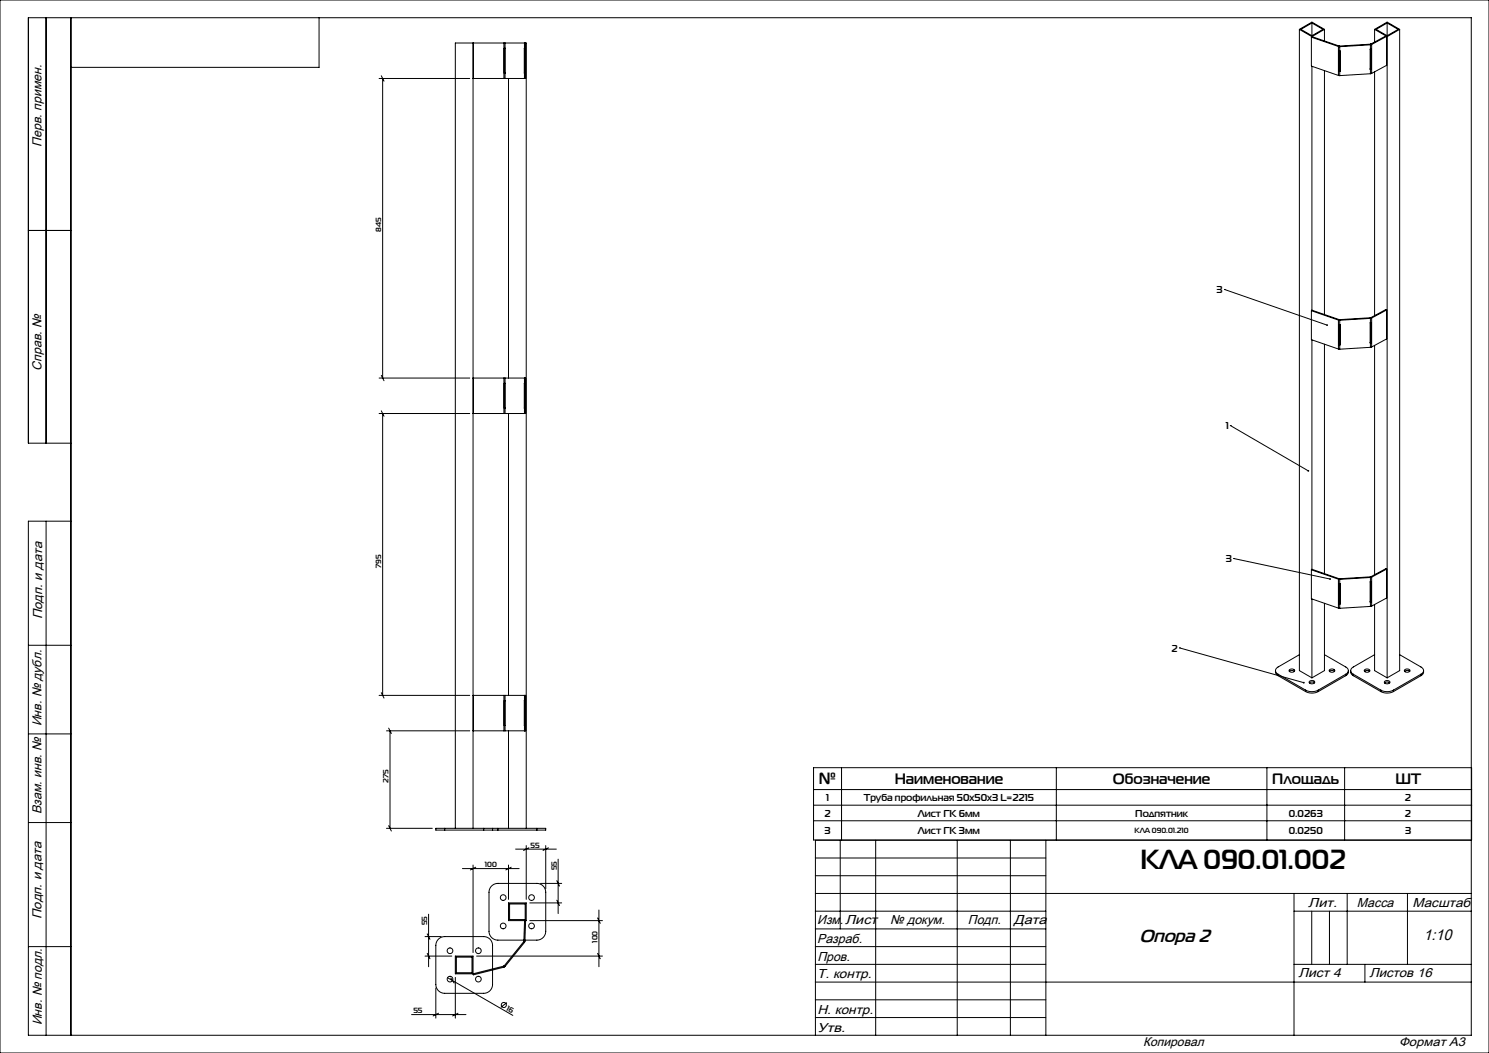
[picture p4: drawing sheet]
<svg xmlns="http://www.w3.org/2000/svg" width="420mm" height="297mm" viewBox="0 0 420 297" stroke-linecap="round" stroke-linejoin="round" font-family="sans-serif">
<g fill="none" stroke="#000" stroke-width=".28">
<path d="M0 0h420v297h-420zM13 5v120M20 5v287M90 5v14h-70M133.4 12.1v221.5M133.5 12.1v10M142.1 12.1h.4M142.1 12.1v10M142.1 12.1h-13.7v221.5M142.3 13.6v7M142.5 13.6h-.3v7h.3M142.5 12.1h5.4"/>
<path d="M142.5 12.1v1.5M142.5 13.6v7M147.9 12.1h.2M147.9 13.6v7M147.9 12.1v1.5M148.1 12.1h.3v221.5M148.1 12.1v10M148.3 12.1v10h-.2M366.5 8.3l3.6-2.1 3.5 2.1M366.5 8.3l3.6 2M366.5 8.3v180.8l3.6 2.1M369.9 10.5l7.6 2.6"/>
<path d="M369.9 10.5v8.1l7.6 2.7M370.1 10.3l-.2 .2M370.1 10.3l7.6 2.7M370.1 6.5l3.1 1.8-3.1 1.8M370.1 6.5l-3.2 1.8 3.2 1.8M370.1 6.5v3.6M370.1 10.3h.1M370.1 18.7v68.8M373.6 8.3l-3.5 2M373.6 8.3v3.3M373.6 19.9v68.8M377.5 13.1l.4 .1"/>
<path d="M377.5 13.1v8.2M377.7 13h.2M377.7 13l-.2 .1M377.7 19.9l.3 .2M377.7 19.9l-.1 .2M377.7 14.4v5.5M377.9 13v.2M377.9 14.4h-.3v5.7M377.9 14.4l.1 5.7M377.9 13.2v1.2M386.5 12.5l-8.6 .5M386.5 12.5l.1 .1"/>
<path d="M386.6 13.9l.2-.1v5.7M386.6 13.9v5.7M386.6 12.6l-8.7 .6M386.6 12.6v1.3M386.6 19.6v1.2M386.6 19.4h-.1M386.6 19.4l.2 .1M386.6 13.8v5.6M386.7 12.4l-.2 .1M386.7 12.4l.2 .1M386.8 19.5l-.2 .1M386.9 12.5l-.3 .1"/>
<path d="M386.9 12.5v8.2M387.7 8.3l3.6-2.1 3.5 2.1M387.7 8.3l3.6 2M387.7 8.3v3.6M391.1 10.3l-4.2 2.2M391.1 10.3v8.1l-4.2 2.3M391.1 10.3l-.2-.2-4.2 2.3M391.3 6.5l-3.1 1.8 3.1 1.8M391.3 6.5l3.1 1.8-3.1 1.8M391.3 6.5v3.6M391.3 10.3v180.9M394.8 8.3l-3.5 2"/>
<path d="M394.8 8.3v180.8l-3.5 2.1M106.9 22.1h25.6M107.6 21.4l.7 1.5M107.9 22.1v84.5M133.4 22.1h8.7M142.1 22.1h.4M142.5 22.1h5.4M142.5 20.6v1.5M143.4 22.1v84.5M147.9 22.1h.2M147.9 20.6v1.5M377.5 21.3h.4"/>
<path d="M377.6 20.1h.3M377.9 20.1v1.2M378 20.1h-.1M386.6 20.8l-8.7 .5M386.9 20.7l-.3 .1M387.7 20.3v68.7M8 65h12M345.4 81.6h.1M345.4 81.6l28.9 10.1M369.9 87.6v8.2l7.6 2.6M369.9 87.6l7.6 2.7M370.1 87.5l-.2 .1"/>
<path d="M370.1 87.5l7.6 2.6M370.1 95.9v64.7M373.6 97.1v64.7M377.5 90.3h.4M377.5 98.4l.4 .1M377.5 90.3v8.1M377.6 97.2l.3 .1M377.7 90.1l.2 .1M377.7 90.1l-.2 .2M377.7 97.1l.3 .2M377.7 91.5v5.6M377.7 97.1l-.1 .1"/>
<path d="M377.9 90.2v.1M377.9 91.6l-.3-.1v5.7M377.9 91.6l.1 5.7M377.9 90.3v1.3M377.9 97.3v1.2M378 97.3h-.1M386.5 89.6l-8.6 .6M386.5 89.6l.1 .2M386.6 91h.2v5.7M386.6 89.8v1.2M386.6 96.7v1.3M386.6 91v5.7"/>
<path d="M386.6 89.8l-8.7 .5M386.6 98l-8.7 .5M386.6 96.5l-.1 .1M386.6 91v5.5M386.6 96.5l.2 .2M386.7 89.6h-.2M386.7 89.6l.2 .1M386.8 96.7h-.2M386.9 89.7l-.3 .1M386.9 97.9l-.3 .1M386.9 89.7v8.2M387.7 97.4v64.7"/>
<path d="M391.1 87.4v8.2l-4.2 2.3M391.1 87.4l-4.2 2.3M391.1 87.4l-.2-.1-4.2 2.3M106.9 106.6h25.6M106.9 116.6h25.6M107.6 115.9l.7 1.5M107.6 105.9l.7 1.5M107.9 116.6v79.5M133.4 106.6h8.7M133.4 116.6h8.7M133.5 106.6v10M142.1 116.6h.4"/>
<path d="M142.1 106.6h.4M142.1 106.6v10M142.3 108.1v7M142.5 108.1h-.3v7h.3M142.5 106.6v1.5M142.5 115.1v1.5M142.5 108.1v7M142.5 106.6h5.4M142.5 116.6h5.4M143.4 116.6v79.5M147.9 116.6h.2M147.9 106.6h.2"/>
<path d="M147.9 108.1v7M147.9 106.6v1.5M147.9 115.1v1.5M148.1 106.6v10M148.1 106.6h.2v10h-.2M20 125h-12v-120h407v287h-407v-145h12M347 120h.1M347 120l22 12.8M13 147v145M348 157.5h.1M348 157.5l27.2 5.8M369.9 160.7v8.2l7.6 2.6"/>
<path d="M369.9 160.7l7.6 2.7M370.1 160.6l-.2 .1M370.1 160.6l7.6 2.6M370.1 168.9v22.3M373.6 170.2v18.9l-3.5 2.1M377.5 163.4h.4M377.5 171.5l.4 .1M377.5 163.4v8.1M377.6 170.3h.3M377.7 163.2h.2M377.7 163.2l-.2 .2M377.7 170.2l.3 .1"/>
<path d="M377.7 164.6v5.6M377.7 170.2l-.1 .1M377.9 163.2v.2M377.9 164.6h-.3v5.7M377.9 164.6l.1 5.7M377.9 163.4v1.2M377.9 170.3v1.3M378 170.3h-.1M386.5 162.7l-8.6 .5M386.5 162.7l.1 .2M386.6 164.1h.2v5.7M386.6 162.9v1.2"/>
<path d="M386.6 169.8v1.2M386.6 164.1v5.7M386.6 162.9l-8.7 .5M386.6 171l-8.7 .6M386.6 169.6l-.1 .1M386.6 164.1v5.5M386.6 169.6l.2 .2M386.7 162.7h-.2M386.7 162.7l.2 .1M386.8 169.8h-.2M386.9 162.8l-.3 .1M386.9 171h-.3"/>
<path d="M386.9 162.8v8.2M387.7 170.5v18.6l3.6 2.1M391.1 160.5v8.2l-4.2 2.3M391.1 160.5l-4.2 2.3M391.1 160.5l-.2-.1-4.2 2.3M8 182h12M106.9 196.1h25.6M107.6 195.4l.7 1.5M133.4 196.1h8.7M133.5 196.1v10M142.1 196.1h.4M142.1 196.1v10"/>
<path d="M142.3 197.6v7M142.5 197.6h-.3v7h.3M142.5 196.1v1.5M142.5 197.6v7M142.5 196.1h5.4M147.9 196.1h.2M147.9 197.6v7M147.9 196.1v1.5M148.1 196.1v10M148.1 196.1h.2v10h-.2M332.7 182.7h.1M332.7 182.7l35.1 9.9"/>
<path d="M359.8 189.1a1.29 1.29 0 0 0 .7 1.5M360.5 190.2l7.8 4.5M360.5 190.2v.4M360.5 190.6l7.8 4.5M363.7 189.4l.7-.3 .7 .3M363.7 188.9l.8-.2a.52 .52 0 0 1 .7 .6 .52 .52 0 0 1-.8 .3 .49 .49 0 0 1-.6-.1 .49 .49 0 0 1-.1-.6zM366.5 184.7l-6 3.4a1.08 1.08 0 0 0-.7 1 1.08 1.08 0 0 0 .7 1.1M368.3 194.7l1.6 .4 1.9-.4M368.3 195.1l1.6 .4 1.9-.4M368.3 194.7v.4M369.3 192.6l.8-.2 .7 .2M369.4 192.1l.8-.1a.52 .52 0 0 1 .6 .5 .52 .52 0 0 1-.8 .4 .49 .49 0 0 1-.6-.1 .49 .49 0 0 1 0-.7z"/>
<path d="M371.8 194.7v.4M373.6 184.7l6 3.4a1.08 1.08 0 0 1 .7 1 1.08 1.08 0 0 1-.7 1.1M375 189.4l.7-.3 .7 .3M375.1 188.9l.7-.2a.52 .52 0 0 1 .7 .6 .52 .52 0 0 1-.8 .3 .49 .49 0 0 1-.6-.1 .49 .49 0 0 1 0-.6zM379.6 190.2l-7.8 4.5M379.6 190.2v.4M379.6 190.6l-7.8 4.5M380.3 189.1a1.29 1.29 0 0 1-.7 1.5M381 189.1a1.29 1.29 0 0 0 .7 1.5M381.7 190.2l7.8 4.5M381.7 190.2v.4M381.7 190.6l7.8 4.5"/>
<path d="M384.9 189.4l.6-.3 .8 .3M384.9 188.9l.7-.2a.52 .52 0 0 1 .8 .4 .52 .52 0 0 1-.7 .5h-.2a.49 .49 0 0 1-.5-.1 .49 .49 0 0 1-.1-.6zM387.7 184.7l-6 3.4a1.08 1.08 0 0 0-.7 1 1.08 1.08 0 0 0 .7 1.1M389.5 194.7l1.6 .4 1.9-.4M389.5 195.1l1.6 .4 1.9-.4M389.5 194.7v.4M390.5 192.6l.7-.2 .8 .2M390.6 192.2l.7-.2a.52 .52 0 0 1 .8 .4 .52 .52 0 0 1-.8 .5h-.1a.49 .49 0 0 1-.6-.2 .49 .49 0 0 1 0-.5zM393 194.7v.4M394.8 184.7l6 3.4a1.08 1.08 0 0 1 .7 1 1.08 1.08 0 0 1-.7 1.1M396.2 189.4l.7-.3 .7 .3M396.2 188.9l.7-.2a.52 .52 0 0 1 .8 .4 .52 .52 0 0 1-.7 .5h-.2a.49 .49 0 0 1-.5-.1 .49 .49 0 0 1-.1-.6z"/>
<path d="M400.8 190.2l-7.8 4.5M400.8 190.2v.4M400.8 190.6l-7.8 4.5M401.5 189.1a1.29 1.29 0 0 1-.7 1.5M8 207h12M109 206.1h23.5M109.6 205.4l.8 1.5M110 206.1v27.5M133.4 206.1h8.7M142.1 206.1h.4M142.5 204.6v1.5M142.5 206.1h5.4"/>
<path d="M143.4 206.1v27.5M147.9 206.1h.2M147.9 204.6v1.5M229.5 216.5h185.6v20.4h-185.6zM237.4 216.5v20.4M298 216.5v20.4M357.4 216.5v20.4M379.3 216.5v20.4M8 232h12M109 233.6h12.9M109.6 232.9l.8 1.5M125.4 233.6h-2.5v.5h2.5"/>
<path d="M125.4 234.1h11M125.4 233.6h11M125.4 233.6v.5M136.4 233.6h2.5M136.4 234.1h2.5M136.4 233.6v.5M138.9 234.1h1.5M138.9 233.6h1.5M138.9 233.6v.5M140.4 234.1h11M140.4 233.6v.5M140.4 233.6h11"/>
<path d="M145.4 239.5h11.5M148.4 238.5v15.2M149.2 239.1l-1.5 .8M151.4 233.6h2.5v.5h-2.5M151.4 233.6v.5M153.9 238.5v12.2M154.7 239.1l-1.5 .8M229.5 222.7h185.6M229.5 227.1h185.6M229.5 231.5h185.6M237 237v25M247 237v55"/>
<path d="M270 237v55M285 237v55M295 237v55M415 237h-185v55M120.9 257.9v14.8M130.4 245h16M133.4 244v24.7M134.2 244.6l-1.5 .8M143.4 244v9.7M143.4 254.7h5v5h-5zM143.7 255h4.4v4.4h-4.4zM144.2 244.6l-1.5 .8"/>
<path d="M149.4 254.7h9M149.4 259.7h20.5M152.4 249.2h6M157.1 248.4l.7 1.5M157.1 253.9l.7 1.5M157.4 242.3v15.4M168.6 258.9l.7 1.5M168.9 256.7v16M230 242h65M230 247h65M230 252h185M230 257h65"/>
<path d="M365 252v40M365 257h50M370 257v15M375 257v15M380 252v20M397 252v20M8 267h12M119.9 264.2h4.5M119.9 269.7h7.5M120.5 263.4l.8 1.5M120.5 268.9l.8 1.5M122.9 278.7v8.5"/>
<path d="M126.2 275.8l18.5 10.6M127.2 275.9l.9 1.4M128.4 269.7h5v5h-5zM128.4 275.7v11.5M128.7 270h4.4v4.4h-4.4zM134.4 269.7h35.5M138.9 273.3v-6.6a2.5 2.5 0 0 0-2.5-2.5h-11a2.5 2.5 0 0 0-2.5 2.5v11a2.5 2.5 0 0 0 2.5 2.5h11a2.5 2.5 0 0 0 2.5-2.5v-4.1M142.1 272.5v.3M142.1 272.5l-8.7 2.2M142.1 272.8l-8.6 2.2-.1-.3M142.2 272.4l-.1 .1M142.2 272.4l.3 .2"/>
<path d="M142.5 272.6l-.4 .2M147.7 265.6l.2 .2M147.7 265.6l-5.5 6.8M147.8 265.5l-.1 .1M147.8 265.5h.3M147.8 265.5l.2-5.8h.3l-.2 5.8M147.8 265.2h-7.4a2.5 2.5 0 0 1-2.5-2.5v-11a2.5 2.5 0 0 1 2.5-2.5h11a2.5 2.5 0 0 1 2.5 2.5v11a2.5 2.5 0 0 1-2.5 2.5h-3.3M147.9 265.8l-5.4 6.8M148.1 265.5l-.2 .3M168.6 268.9l.7 1.5M230 267h65M230 272h65"/>
<path d="M230 277h185M230 262h65M365 272h50M385 272v5M116.1 286.2h15.3M123.7 285.8l-1.5 .7M129.2 285.8l-1.5 .7M143 282.8l-1.8 1.3M230 282h65M230 287h65"/>
<circle cx="141.9" cy="253.2" r=".8"/>
<circle cx="149.9" cy="253.2" r=".8"/>
<circle cx="126.9" cy="268.2" r=".8"/>
<circle cx="126.9" cy="276.2" r=".8"/>
<circle cx="134.9" cy="268.2" r=".8"/>
<circle cx="134.9" cy="276.2" r=".8"/>
<circle cx="141.9" cy="261.2" r=".8"/>
<circle cx="149.9" cy="261.2" r=".8"/>
<circle cx="142.1" cy="283.5" r=".72"/>
</g>
<path d="M368.9 132.6l-.1 .4h.4l-.2-.2 .3 .1-.1-.2zM374.2 91.5v.4h.3l-.2-.2 .3 .1-.1-.2zM375 163.1v.4h.4l-.2-.2 .2 .1-.1-.3zM367.6 192.4l-.1 .3h.4l-.1-.1h.2v-.2z" fill="#000"/>
<text font-size="7.8" x="321.7" y="245">КЛА 090.01.002</text>
<text font-size="5.1" x="321.4" y="265.7">Опора 2</text>
<text font-size="4.6" x="231" y="221.2">№</text>
<text font-size="4.4" x="401.5" y="265.1">1:10</text>
<g font-size="4.2">
<text x="252.4" y="221.1">Наименование</text>
<text x="313.9" y="221.1">Обозначение</text>
<text x="358.9" y="221.2">Площадь</text>
<text x="393.6" y="221.2">ШТ</text>
</g>
<g font-size="3.7">
<text x="11.7" y="41.4" transform="rotate(-90 11.7 41.4)">Перв. примен.</text>
<text x="11.7" y="104.5" transform="rotate(-90 11.7 104.5)">Справ. №</text>
<text x="11.9" y="174.7" transform="rotate(-90 11.9 174.7)">Подп. и дата</text>
<text x="11.7" y="204.9" transform="rotate(-90 11.7 204.9)">Инв. № дубл.</text>
<text x="11.7" y="229.6" transform="rotate(-90 11.7 229.6)">Взам. инв. №</text>
<text x="369" y="255.7">Лит.</text>
<text x="382.8" y="255.7">Масса</text>
<text x="398.4" y="255.8">Масштаб</text>
<text x="11.7" y="259.2" transform="rotate(-90 11.7 259.2)">Подп. и дата</text>
<text x="230.5" y="260.7">Изм.</text>
<text x="238.4" y="260.6">Лист</text>
<text x="251.1" y="260.6">№ докум.</text>
<text x="273" y="260.6">Подп.</text>
<text x="286" y="260.6">Дата</text>
<text x="230.5" y="265.9">Разраб.</text>
<text x="230.5" y="276">Т. контр.</text>
<text x="230.6" y="271">Пров.</text>
<text x="366.2" y="275.5">Лист 4</text>
<text x="386.3" y="275.5">Листов 16</text>
<text x="230.6" y="285.9">Н. контр.</text>
<text x="11.8" y="289.2" transform="rotate(-90 11.8 289.2)">Инв. № подл.</text>
<text x="230.6" y="291">Утв.</text>
</g>
<g font-size="3.6">
<text x="322.5" y="295">Копировал</text>
<text x="394.6" y="295">Формат А3</text>
</g>
<g font-size="2.8">
<text x="343.2" y="82.7">3</text>
<text x="345.7" y="121.1">1</text>
<text x="345.7" y="158.6">3</text>
<text x="330.4" y="183.8">2</text>
<text x="233" y="226">1</text>
<text x="243.6" y="226">Труба профильная 50х50х3 L=2215</text>
<text x="396.3" y="226">2</text>
<text x="232.5" y="230.4">2</text>
<text x="258.9" y="230.4">Лист ГК 6мм</text>
<text x="320.2" y="230.4">Подпятник</text>
<text x="363.5" y="230.4">0.0263</text>
<text x="396.3" y="230.4">2</text>
<text x="232.5" y="235.3">3</text>
<text x="258.9" y="235.3">Лист ГК 3мм</text>
<text x="363.5" y="235.3">0.0250</text>
<text x="396.3" y="235.3">3</text>
</g>
<g font-size="2.1">
<text x="107.5" y="65.4" transform="rotate(-90 107.5 65.4)">845</text>
<text x="107.5" y="160.1" transform="rotate(-90 107.5 160.1)">795</text>
<text x="109.6" y="220.7" transform="rotate(-90 109.6 220.7)">275</text>
<text x="149.7" y="239.1">55</text>
<text x="320" y="235.1">КЛА 090.01.210</text>
<text x="136.8" y="244.6">100</text>
<text x="157" y="245.4" transform="rotate(-90 157 245.4)">55</text>
<text x="120.5" y="261" transform="rotate(-90 120.5 261)">55</text>
<text x="168.5" y="265.9" transform="rotate(-90 168.5 265.9)">100</text>
<text x="116.6" y="285.8">55</text>
<text x="142.7" y="284.8" transform="rotate(30 142.7 284.8)">16</text>
</g>
</svg>
